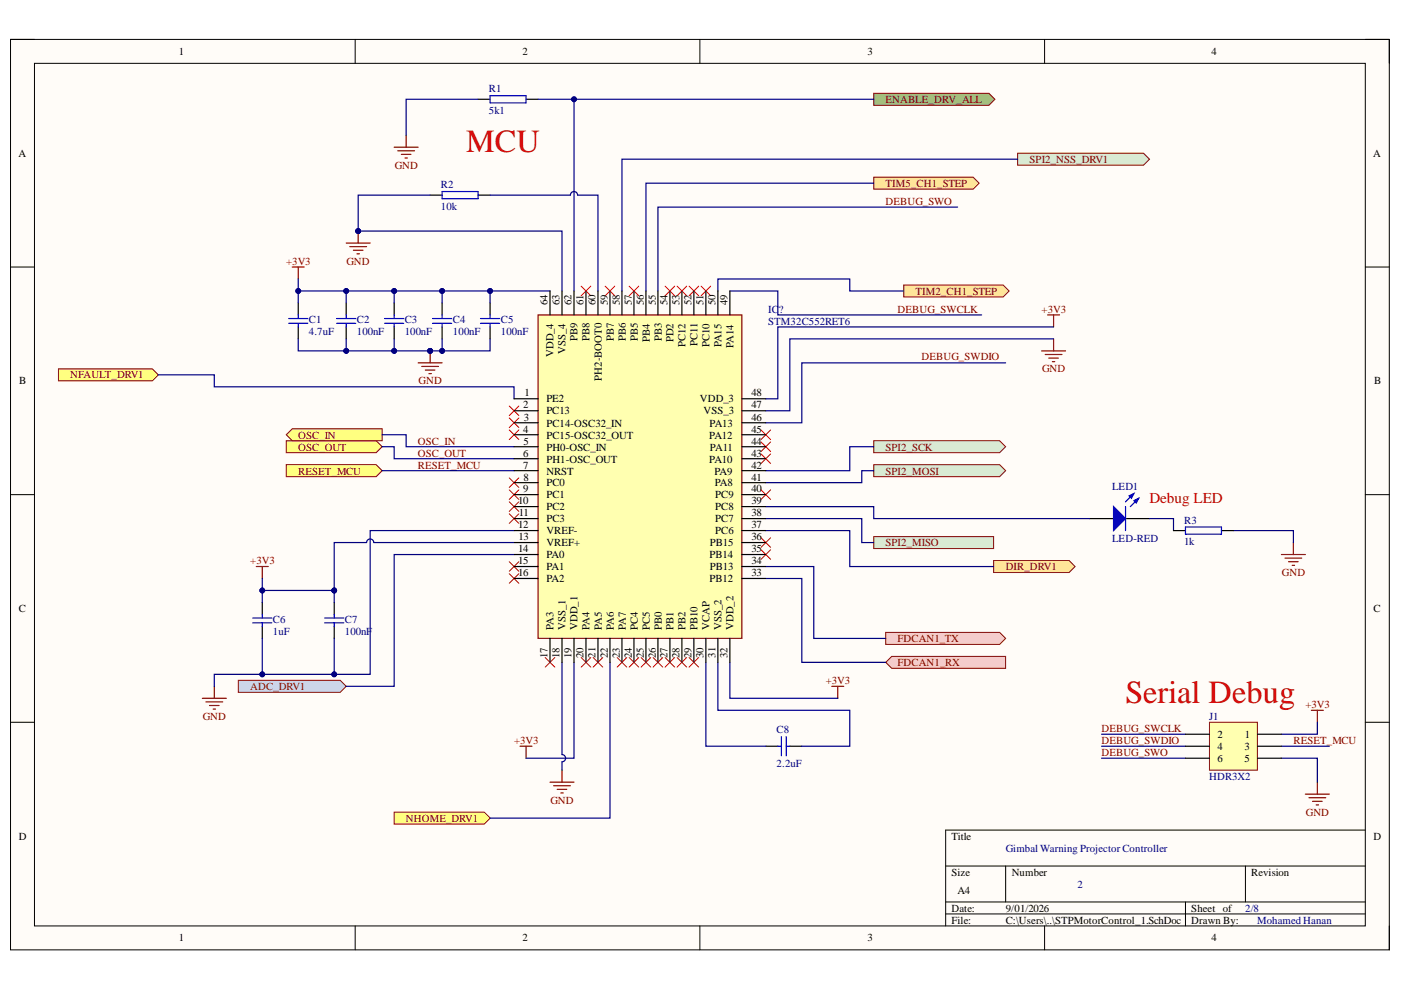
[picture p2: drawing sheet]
<svg xmlns="http://www.w3.org/2000/svg" width="297mm" height="210mm" viewBox="0 0 297 210" stroke-linecap="round" stroke-linejoin="round" font-family="sans-serif">
<path d="M2.2 8.4h292.4v193h-292.4z" fill-rule="evenodd" fill="#fffcf8"/>
<path d="M2.2 8.4h292.4v193h-292.4z" fill="none" stroke="#000" stroke-width=".21"/>
<path d="M7.3 13.4h282.2v182.9h-282.2z" fill-rule="evenodd" fill="#fffcf8"/>
<g fill="none" stroke="#000" stroke-width=".21">
<path d="M2.2 8.4h5.1M7.3 13.4h282.2v182.9h-282.2zM75.3 8.4v5M148.4 8.4v5M221.5 8.4v5M289.5 8.4h5.1v5M2.2 56.6h5.1M289.5 56.6h5.1M2.2 104.9h5.1M289.5 104.9h5.1M2.2 153.1h5.1M289.5 153.1h5.1"/>
<path d="M289.5 176h-89v20.3M75.3 196.3v5.1M148.4 196.3v5.1M200.5 183.6h89M200.5 191.2h89M200.5 193.8h89M213.2 183.6v7.6M221.5 196.3v5.1M251.3 191.2v5.1M264.1 183.6v7.6M294.6 196.3v5.1"/>
</g>
<path d="M60.7 98.5h19.1l1.2 1.3-1.2 1.3h-19.1z" fill-rule="evenodd" fill="#ffff80"/>
<path d="M60.7 98.5h19.1l1.2 1.3-1.2 1.3h-19.1z" fill="none" stroke="#800000" stroke-width=".21"/>
<path d="M73.4 51.5h5.1M74.2 52.3h3.5M74.9 53.1h2.1M75.7 53.8h.5M75.9 49v2.5M54.3 120.1h2.6M55.6 120.1v2.6M42.9 148.1h5.1M43.7 148.8h3.5M44.4 149.6h2.1M45.2 150.3h.5M45.4 145.5v2.6" fill="none" stroke="#800000" stroke-width=".25"/>
<circle cx="75.9" cy="49" r=".51" fill="#000080"/>
<circle cx="75.9" cy="49" r=".51" fill="none" stroke="#000080" stroke-width=".21"/>
<path d="M62 56.6h2.5M63.2 56.6v2.6M88.7 76.9h5M89.4 77.7h3.6M90.2 78.5h2M90.9 79.2h.6M91.2 74.4v2.5M220.8 74.4h5.1M221.6 75.2h3.6M222.4 75.9h2M223.1 76.7h.5M223.4 71.9v2.5" fill="none" stroke="#800000" stroke-width=".25"/>
<circle cx="91.2" cy="74.4" r=".51" fill="#000080"/>
<circle cx="91.2" cy="74.4" r=".51" fill="none" stroke="#000080" stroke-width=".21"/>
<path d="M222.1 66.8h2.5M223.4 66.8v2.5M176.4 145.5h2.5M177.6 145.5v2.6M116.6 165.8h5.1M117.4 166.6h3.5M118.1 167.4h2.1M118.9 168.1h.5M119.2 163.3v2.5" fill="none" stroke="#800000" stroke-width=".25"/>
<path d="M187.8 134.1h24.1l1.3 1.3-1.3 1.2h-24.1z" fill-rule="evenodd" fill="#f4cccc"/>
<path d="M187.8 134.1h24.1l1.3 1.3-1.3 1.2h-24.1z" fill="none" stroke="#800000" stroke-width=".21"/>
<path d="M187.8 140.4l1.3-1.2h24.1v2.5h-24.1z" fill-rule="evenodd" fill="#f4cccc"/>
<path d="M187.8 140.4l1.3-1.2h24.1v2.5h-24.1z" fill="none" stroke="#800000" stroke-width=".21"/>
<path d="M185.2 37.6h21.1l1.3 1.2-1.3 1.3h-21.1z" fill-rule="evenodd" fill="#ffe599"/>
<path d="M185.2 37.6h21.1l1.3 1.2-1.3 1.3h-21.1z" fill="none" stroke="#800000" stroke-width=".21"/>
<path d="M185.2 113.8h25.5v2.5h-25.5z" fill-rule="evenodd" fill="#d9ead3"/>
<path d="M185.2 113.8h25.5v2.5h-25.5z" fill="none" stroke="#800000" stroke-width=".21"/>
<path d="M185.2 93.4h26.7l1.3 1.3-1.3 1.3h-26.7z" fill-rule="evenodd" fill="#d9ead3"/>
<path d="M185.2 93.4h26.7l1.3 1.3-1.3 1.3h-26.7z" fill="none" stroke="#800000" stroke-width=".21"/>
<path d="M185.2 98.5h26.7l1.3 1.3-1.3 1.3h-26.7z" fill-rule="evenodd" fill="#d9ead3"/>
<path d="M185.2 98.5h26.7l1.3 1.3-1.3 1.3h-26.7z" fill="none" stroke="#800000" stroke-width=".21"/>
<path d="M215.8 32.5h26.6l1.3 1.3-1.3 1.2h-26.6z" fill-rule="evenodd" fill="#d9ead3"/>
<path d="M215.8 32.5h26.6l1.3 1.3-1.3 1.2h-26.6z" fill="none" stroke="#800000" stroke-width=".21"/>
<path d="M185.2 19.8h24.5l1.2 1.3-1.2 1.2h-24.5z" fill-rule="evenodd" fill="#93c47d"/>
<path d="M185.2 19.8h24.5l1.2 1.3-1.2 1.2h-24.5z" fill="none" stroke="#800000" stroke-width=".21"/>
<path d="M83.6 172.2h19.1l1.2 1.3-1.2 1.2h-19.1z" fill-rule="evenodd" fill="#ffff80"/>
<path d="M83.6 172.2h19.1l1.2 1.3-1.2 1.2h-19.1z" fill="none" stroke="#800000" stroke-width=".21"/>
<path d="M12.4 78.2h19.9l1.3 1.3-1.3 1.2h-19.9z" fill-rule="evenodd" fill="#ffff80"/>
<path d="M12.4 78.2h19.9l1.3 1.3-1.3 1.2h-19.9z" fill="none" stroke="#800000" stroke-width=".21"/>
<path d="M278 150.6h2.6M279.3 150.6v2.5M276.8 168.4h5M277.5 169.1h3.6M278.3 169.9h2M279.1 170.7h.5M279.3 165.8v2.6" fill="none" stroke="#800000" stroke-width=".25"/>
<path d="M60.7 93.4h19.1l1.2 1.3-1.2 1.3h-19.1z" fill-rule="evenodd" fill="#ffff80"/>
<path d="M60.7 93.4h19.1l1.2 1.3-1.2 1.3h-19.1z" fill="none" stroke="#800000" stroke-width=".21"/>
<path d="M60.7 92.2l1.3-1.3h19v2.5h-19z" fill-rule="evenodd" fill="#ffff80"/>
<path d="M60.7 92.2l1.3-1.3h19v2.5h-19z" fill="none" stroke="#800000" stroke-width=".21"/>
<path d="M83.6 31.2h5.1M84.3 32h3.6M85.1 32.7h2M85.9 33.5h.5M86.1 28.7v2.5M271.7 117.6h5.1M272.4 118.3h3.6M273.2 119.1h2M274 119.9h.5M274.2 115v2.6" fill="none" stroke="#800000" stroke-width=".25"/>
<path d="M50.5 144.2h21.6l1.3 1.3-1.3 1.3h-21.6z" fill-rule="evenodd" fill="#c9daf8"/>
<path d="M50.5 144.2h21.6l1.3 1.3-1.3 1.3h-21.6z" fill="none" stroke="#800000" stroke-width=".21"/>
<path d="M110.3 158.2h2.5M111.5 158.2v2.6" fill="none" stroke="#800000" stroke-width=".25"/>
<path d="M210.7 118.8h16l1.2 1.3-1.2 1.3h-16z" fill-rule="evenodd" fill="#ffe599"/>
<path d="M210.7 118.8h16l1.2 1.3-1.2 1.3h-16z" fill="none" stroke="#800000" stroke-width=".21"/>
<path d="M191.6 60.4h21.1l1.3 1.3-1.3 1.3h-21.1z" fill-rule="evenodd" fill="#ffe599"/>
<path d="M191.6 60.4h21.1l1.3 1.3-1.3 1.3h-21.1z" fill="none" stroke="#800000" stroke-width=".21"/>
<g fill="none" stroke="#f00" stroke-width=".21">
<path d="M123.2 60.7l2.1 2M125.3 60.7l-2.1 2M133.4 60.7l2 2M135.4 60.7l-2 2M141 60.7l2 2M143 60.7l-2 2M143.6 60.7l2 2M145.6 60.7l-2 2M146.1 60.7l2 2M148.1 60.7l-2 2M148.6 60.7l2.1 2M150.7 60.7l-2.1 2"/>
<path d="M108 88.6l2 2.1M108 91.2l2 2M108 86.1l2 2M110 88.6l-2 2.1M110 91.2l-2 2M110 86.1l-2 2M161.4 91.2l2 2M161.4 93.7l2 2M161.4 96.2l2 2.1M163.4 91.2l-2 2M163.4 93.7l-2 2M163.4 96.2l-2 2.1"/>
<path d="M108 101.3l2 2M108 103.9l2 2M108 106.4l2 2M108 108.9l2 2.1M108 119.1l2 2M110 101.3l-2 2M110 103.9l-2 2M110 106.4l-2 2M110 108.9l-2 2.1M110 119.1l-2 2M161.4 116.6l2 2M161.4 103.9l2 2"/>
<path d="M161.4 114l2 2.1M163.4 103.9l-2 2M163.4 116.6l-2 2M163.4 114l-2 2.1M108 121.6l2 2.1M110 121.6l-2 2.1M115.6 139.4l2 2M117.6 139.4l-2 2M123.2 139.4l2.1 2M125.3 139.4l-2.1 2M125.8 139.4l2 2M127.8 139.4l-2 2"/>
<path d="M130.8 139.4l2.1 2M132.9 139.4l-2.1 2M133.4 139.4l2 2M135.4 139.4l-2 2M135.9 139.4l2.1 2M138 139.4l-2.1 2M138.5 139.4l2 2M140.5 139.4l-2 2M141 139.4l2 2M143 139.4l-2 2M143.6 139.4l2 2M145.6 139.4l-2 2"/>
<path d="M146.1 139.4l2 2M148.1 139.4l-2 2"/>
</g>
<g fill="none" stroke="#000" stroke-width=".25">
<path d="M63.2 64.2v2.6M63.2 69.3v2.6M73.4 64.2v2.6M73.4 69.3v2.6M83.6 64.2v2.6M83.6 69.3v2.6M93.7 64.2v2.6M93.7 69.3v2.6M103.9 64.2v2.6M103.9 69.3v2.6M231 110h5.1M238.6 110h5.1"/>
<path d="M55.6 127.7v2.6M55.6 132.8v2.6M70.9 127.7v2.6M70.9 132.8v2.6M162.4 158.2h2.5M167.5 158.2h2.5"/>
</g>
<g fill="none" stroke="#00f" stroke-width=".25">
<path d="M61.2 67.5h4.1M61.2 68.6h4.1M63.2 66.8v.7M63.2 68.6v.7M71.4 67.5h4M71.4 68.6h4M73.4 66.8v.7M73.4 68.6v.7M81.5 67.5h4.1M81.5 68.6h4.1M83.6 66.8v.7M83.6 68.6v.7"/>
<path d="M91.7 67.5h4.1M91.7 68.6h4.1M93.7 66.8v.7M93.7 68.6v.7M101.9 67.5h4M101.9 68.6h4M103.9 66.8v.7M103.9 68.6v.7M53.6 131h4M53.6 132.1h4M55.6 130.3v.7M55.6 132.1v.7"/>
<path d="M68.8 131h4.1M68.8 132.1h4.1M70.9 130.3v.7M70.9 132.1v.7M164.9 158.2h.8M165.7 156.2v4M166.7 156.2v4M166.7 158.2h.8"/>
</g>
<path d="M236.1 107.4l2.5 2.6-2.5 2.5z" fill="#00f"/>
<path d="M236.1 107.4l2.5 2.6-2.5 2.5zM240.4 104.6l-1.8 1.8M241.4 105.6l-1.8 1.8" fill="none" stroke="#00f" stroke-width=".25"/>
<path d="M240.4 106.1l1-.5-.5 1.1z" fill="#00f"/>
<path d="M240.4 106.1l1-.5-.5 1.1z" fill="none" stroke="#00f" stroke-width=".25"/>
<path d="M239.4 105.1l1-.5-.5 1z" fill="#00f"/>
<path d="M103.9 20.3h7.6v1.5h-7.6zM93.7 40.6h7.7v1.5h-7.7zM238.6 107.4v5.1M239.4 105.1l1-.5-.5 1z" fill="none" stroke="#00f" stroke-width=".25"/>
<path d="M101.4 21.1h2.5M111.5 21.1h2.6M91.2 41.4h2.5M101.4 41.4h2.5" fill="none" stroke="#000" stroke-width=".25"/>
<path d="M81 99.8h28M55.6 122.7v2.5h15.3" fill="none" stroke="#000080" stroke-width=".25"/>
<circle cx="55.6" cy="125.2" r=".51" fill="#000080"/>
<circle cx="55.6" cy="125.2" r=".51" fill="none" stroke="#000080" stroke-width=".21"/>
<circle cx="70.9" cy="125.2" r=".51" fill="#000080"/>
<circle cx="70.9" cy="125.2" r=".51" fill="none" stroke="#000080" stroke-width=".21"/>
<path d="M109 112.5h-30.5v30.5h-33.1v2.5" fill="none" stroke="#000080" stroke-width=".25"/>
<circle cx="70.9" cy="143" r=".51" fill="#000080"/>
<circle cx="70.9" cy="143" r=".51" fill="none" stroke="#000080" stroke-width=".21"/>
<circle cx="55.6" cy="143" r=".51" fill="#000080"/>
<circle cx="55.6" cy="143" r=".51" fill="none" stroke="#000080" stroke-width=".21"/>
<path d="M75.9 49h43.3v12.7M223.4 71.9h-55.9v15.2h-5.1" fill="none" stroke="#000080" stroke-width=".25"/>
<circle cx="75.9" cy="49" r=".51" fill="#000080"/>
<circle cx="75.9" cy="49" r=".51" fill="none" stroke="#000080" stroke-width=".21"/>
<g fill="none" stroke="#000080" stroke-width=".25">
<path d="M185.2 38.8h-48.2v22.9M185.2 21.1h-63.5v40.6M215.8 33.8h-83.9v27.9M203 43.9h-63.5v17.8M154.7 61.7h10.2v5.1h43.2M213.2 76.9h-43.2v12.7h-7.6M223.4 69.3h-58.5v15.3h-2.5M185.2 94.7h-5v5.1h-17.8M185.2 99.8h-2.5v2.5h-20.3M109 117.6h-25.4v27.9h-10.2M162.4 110h20.3v5h2.5M162.4 120.1h10.1v15.3h15.3"/>
<path d="M162.4 122.7h7.6v17.7h17.8M119.2 140.4v19.6a.76 .76 0 0 1 .7 .8 .76 .76 0 0 1-.7 .7v1.8M121.7 140.4v20.4h-10.2M154.7 140.4v7.7h22.9"/>
</g>
<circle cx="121.7" cy="21.1" r=".51" fill="#000080"/>
<circle cx="121.7" cy="21.1" r=".51" fill="none" stroke="#000080" stroke-width=".21"/>
<path d="M109 115h-29.8a.76 .76 0 0 0-.7-.7 .76 .76 0 0 0-.8 .7h-6.8v10.2M129.3 140.4v33.1h-25.4" fill="none" stroke="#000080" stroke-width=".25"/>
<circle cx="70.9" cy="125.2" r=".51" fill="#000080"/>
<circle cx="70.9" cy="125.2" r=".51" fill="none" stroke="#000080" stroke-width=".21"/>
<g fill="none" stroke="#000080" stroke-width=".25">
<path d="M33.6 79.5h11.8v2.5h63.6v2.6M63.2 61.7v2.5M152.2 61.7v-2.5h28v2.5h11.4M81 92.2h5.1v2.5h22.9M81 94.7h2.6v2.6h25.4M162.4 112.5h17.8v7.6h30.5M243.7 110h5.1v2.5M261.5 112.5h12.7v2.5M233.6 158.2h17.7M233.6 155.7h17.7M271.7 158.2h10.1M279.3 153.1v2.6h-7.6"/>
<path d="M233.6 160.8h17.7M271.7 160.8h7.6v5"/>
</g>
<circle cx="63.2" cy="61.7" r=".51" fill="#000080"/>
<circle cx="63.2" cy="61.7" r=".51" fill="none" stroke="#000080" stroke-width=".21"/>
<path d="M63.2 71.9v2.5h28" fill="none" stroke="#000080" stroke-width=".25"/>
<circle cx="73.4" cy="74.4" r=".51" fill="#000080"/>
<circle cx="73.4" cy="74.4" r=".51" fill="none" stroke="#000080" stroke-width=".21"/>
<circle cx="83.6" cy="74.4" r=".51" fill="#000080"/>
<circle cx="83.6" cy="74.4" r=".51" fill="none" stroke="#000080" stroke-width=".21"/>
<circle cx="91.2" cy="74.4" r=".51" fill="#000080"/>
<circle cx="91.2" cy="74.4" r=".51" fill="none" stroke="#000080" stroke-width=".21"/>
<path d="M63.2 59.2v2.5h53.4" fill="none" stroke="#000080" stroke-width=".25"/>
<circle cx="103.9" cy="61.7" r=".51" fill="#000080"/>
<circle cx="103.9" cy="61.7" r=".51" fill="none" stroke="#000080" stroke-width=".21"/>
<circle cx="93.7" cy="61.7" r=".51" fill="#000080"/>
<circle cx="93.7" cy="61.7" r=".51" fill="none" stroke="#000080" stroke-width=".21"/>
<circle cx="83.6" cy="61.7" r=".51" fill="#000080"/>
<circle cx="83.6" cy="61.7" r=".51" fill="none" stroke="#000080" stroke-width=".21"/>
<circle cx="73.4" cy="61.7" r=".51" fill="#000080"/>
<circle cx="73.4" cy="61.7" r=".51" fill="none" stroke="#000080" stroke-width=".21"/>
<circle cx="63.2" cy="61.7" r=".51" fill="#000080"/>
<circle cx="63.2" cy="61.7" r=".51" fill="none" stroke="#000080" stroke-width=".21"/>
<path d="M73.4 61.7v2.5" fill="none" stroke="#000080" stroke-width=".25"/>
<circle cx="73.4" cy="61.7" r=".51" fill="#000080"/>
<circle cx="73.4" cy="61.7" r=".51" fill="none" stroke="#000080" stroke-width=".21"/>
<path d="M83.6 61.7v2.5" fill="none" stroke="#000080" stroke-width=".25"/>
<circle cx="83.6" cy="61.7" r=".51" fill="#000080"/>
<circle cx="83.6" cy="61.7" r=".51" fill="none" stroke="#000080" stroke-width=".21"/>
<path d="M93.7 61.7v2.5" fill="none" stroke="#000080" stroke-width=".25"/>
<circle cx="93.7" cy="61.7" r=".51" fill="#000080"/>
<circle cx="93.7" cy="61.7" r=".51" fill="none" stroke="#000080" stroke-width=".21"/>
<path d="M103.9 61.7v2.5" fill="none" stroke="#000080" stroke-width=".25"/>
<circle cx="103.9" cy="61.7" r=".51" fill="#000080"/>
<circle cx="103.9" cy="61.7" r=".51" fill="none" stroke="#000080" stroke-width=".21"/>
<path d="M73.4 71.9v2.5" fill="none" stroke="#000080" stroke-width=".25"/>
<circle cx="73.4" cy="74.4" r=".51" fill="#000080"/>
<circle cx="73.4" cy="74.4" r=".51" fill="none" stroke="#000080" stroke-width=".21"/>
<path d="M83.6 71.9v2.5" fill="none" stroke="#000080" stroke-width=".25"/>
<circle cx="83.6" cy="74.4" r=".51" fill="#000080"/>
<circle cx="83.6" cy="74.4" r=".51" fill="none" stroke="#000080" stroke-width=".21"/>
<path d="M93.7 71.9v2.5" fill="none" stroke="#000080" stroke-width=".25"/>
<circle cx="93.7" cy="74.4" r=".51" fill="#000080"/>
<circle cx="93.7" cy="74.4" r=".51" fill="none" stroke="#000080" stroke-width=".21"/>
<path d="M103.9 71.9v2.5h-12.7" fill="none" stroke="#000080" stroke-width=".25"/>
<circle cx="93.7" cy="74.4" r=".51" fill="#000080"/>
<circle cx="93.7" cy="74.4" r=".51" fill="none" stroke="#000080" stroke-width=".21"/>
<circle cx="91.2" cy="74.4" r=".51" fill="#000080"/>
<circle cx="91.2" cy="74.4" r=".51" fill="none" stroke="#000080" stroke-width=".21"/>
<path d="M70.9 125.2v2.5" fill="none" stroke="#000080" stroke-width=".25"/>
<circle cx="70.9" cy="125.2" r=".51" fill="#000080"/>
<circle cx="70.9" cy="125.2" r=".51" fill="none" stroke="#000080" stroke-width=".21"/>
<path d="M70.9 135.4v7.6" fill="none" stroke="#000080" stroke-width=".25"/>
<circle cx="70.9" cy="143" r=".51" fill="#000080"/>
<circle cx="70.9" cy="143" r=".51" fill="none" stroke="#000080" stroke-width=".21"/>
<path d="M55.6 125.2v2.5" fill="none" stroke="#000080" stroke-width=".25"/>
<circle cx="55.6" cy="125.2" r=".51" fill="#000080"/>
<circle cx="55.6" cy="125.2" r=".51" fill="none" stroke="#000080" stroke-width=".21"/>
<path d="M55.6 135.4v7.6" fill="none" stroke="#000080" stroke-width=".25"/>
<circle cx="55.6" cy="143" r=".51" fill="#000080"/>
<circle cx="55.6" cy="143" r=".51" fill="none" stroke="#000080" stroke-width=".21"/>
<path d="M114.1 21.1h7.6M162.4 107.4h22.8v2.6h45.8M149.7 140.4v17.8h12.7M152.2 140.4v10.2h28v7.6h-10.2" fill="none" stroke="#000080" stroke-width=".25"/>
<circle cx="121.7" cy="21.1" r=".51" fill="#000080"/>
<circle cx="121.7" cy="21.1" r=".51" fill="none" stroke="#000080" stroke-width=".21"/>
<path d="M101.4 21.1h-15.3v7.6M91.2 41.4h-15.3v7.6M103.9 41.4h17a.76 .76 0 0 1 .8-.8 .76 .76 0 0 1 .8 .8h4.3v20.3" fill="none" stroke="#000080" stroke-width=".25"/>
<circle cx="75.9" cy="49" r=".51" fill="#000080"/>
<circle cx="75.9" cy="49" r=".51" fill="none" stroke="#000080" stroke-width=".21"/>
<path d="M248.8 112.5h2.5M259 112.5h2.5" fill="none" stroke="#000" stroke-width=".25"/>
<path d="M251.3 111.7h7.7v1.6h-7.7z" fill="none" stroke="#00f" stroke-width=".25"/>
<path d="M256.4 153.1h10.2v10.2h-10.2z" fill-rule="evenodd" fill="#ffffb0"/>
<path d="M256.4 153.1h10.2v10.2h-10.2z" fill="none" stroke="#800000" stroke-width=".21"/>
<path d="M251.3 155.7h5.1M251.3 158.2h5.1M266.6 155.7h5.1M266.6 158.2h5.1M251.3 160.8h5.1M266.6 160.8h5.1" fill="none" stroke="#000" stroke-width=".25"/>
<path d="M114.1 66.8h43.2v68.6h-43.2z" fill-rule="evenodd" fill="#ffffb0"/>
<path d="M114.1 66.8h43.2v68.6h-43.2z" fill="none" stroke="#800000" stroke-width=".25"/>
<g fill="none" stroke="#000" stroke-width=".25">
<path d="M116.6 61.7v5.1M119.2 61.7v5.1M121.7 61.7v5.1M124.2 61.7v5.1M134.4 61.7v5.1M137 61.7v5.1M139.5 61.7v5.1M142 61.7v5.1M144.6 61.7v5.1M147.1 61.7v5.1M149.7 61.7v5.1M152.2 61.7v5.1"/>
<path d="M154.7 61.7v5.1M109 84.6h5.1M109 87.1h5.1M109 89.6h5.1M109 92.2h5.1M109 94.7h5.1M109 97.3h5.1M109 99.8h5.1M157.3 84.6h5.1M157.3 87.1h5.1M157.3 89.6h5.1M157.3 92.2h5.1"/>
<path d="M157.3 94.7h5.1M157.3 97.3h5.1M157.3 99.8h5.1M109 102.3h5.1M109 104.9h5.1M109 107.4h5.1M109 110h5.1M109 112.5h5.1M109 115h5.1M109 117.6h5.1M157.3 102.3h5.1M157.3 104.9h5.1"/>
<path d="M157.3 107.4h5.1M157.3 110h5.1M157.3 112.5h5.1M157.3 115h5.1M157.3 117.6h5.1M109 120.1h5.1M109 122.7h5.1M116.6 135.4v5M119.2 135.4v5M121.7 135.4v5M124.2 135.4v5M126.8 135.4v5"/>
<path d="M129.3 135.4v5M131.9 135.4v5M134.4 135.4v5M137 135.4v5M139.5 135.4v5M142 135.4v5M144.6 135.4v5M147.1 135.4v5M149.7 135.4v5M152.2 135.4v5M154.7 135.4v5M157.3 120.1h5.1"/>
<path d="M157.3 122.7h5.1"/>
</g>
<g font-size="6.8" fill="#c00">
<text x="98.8" y="32.3">MCU</text>
<text x="238.6" y="149.1">Serial Debug</text>
</g>
<text font-size="6" x="128.8" y="65.2">PIIC?059</text>
<text font-size="3.2" fill="#c00" x="243.7" y="106.7">Debug LED</text>
<g font-size="2.3">
<text x="37.9" y="11.7">1</text>
<text x="110.8" y="11.7">2</text>
<text x="183.9" y="11.7">3</text>
<text x="256.9" y="11.7">4</text>
<text x="3.9" y="33.3">A</text>
<text x="291.2" y="33.3">A</text>
<text x="116.1" y="64.8" transform="rotate(-90 116.1 64.8)">64</text>
<text x="118.6" y="64.8" transform="rotate(-90 118.6 64.8)">63</text>
<text x="121.2" y="64.8" transform="rotate(-90 121.2 64.8)">62</text>
<text x="123.7" y="64.8" transform="rotate(-90 123.7 64.8)">61</text>
<text x="126.2" y="64.8" transform="rotate(-90 126.2 64.8)">60</text>
<text x="128.9" y="64.8" transform="rotate(-90 128.9 64.8)">59</text>
<text x="131.4" y="64.8" transform="rotate(-90 131.4 64.8)">58</text>
<text x="133.9" y="64.8" transform="rotate(-90 133.9 64.8)">57</text>
<text x="136.5" y="64.8" transform="rotate(-90 136.5 64.8)">56</text>
<text x="139" y="64.8" transform="rotate(-90 139 64.8)">55</text>
<text x="141.6" y="64.8" transform="rotate(-90 141.6 64.8)">54</text>
<text x="144.1" y="64.8" transform="rotate(-90 144.1 64.8)">53</text>
<text x="146.6" y="64.8" transform="rotate(-90 146.6 64.8)">52</text>
<text x="149.2" y="64.8" transform="rotate(-90 149.2 64.8)">51</text>
<text x="151.7" y="64.8" transform="rotate(-90 151.7 64.8)">50</text>
<text x="154.2" y="64.8" transform="rotate(-90 154.2 64.8)">49</text>
<text x="117.4" y="75.8" transform="rotate(-90 117.4 75.8)">VDD_4</text>
<text x="119.9" y="75" transform="rotate(-90 119.9 75)">VSS_4</text>
<text x="122.4" y="72.4" transform="rotate(-90 122.4 72.4)">PB9</text>
<text x="125" y="72.4" transform="rotate(-90 125 72.4)">PB8</text>
<text x="130.1" y="72.4" transform="rotate(-90 130.1 72.4)">PB7</text>
<text x="132.7" y="72.4" transform="rotate(-90 132.7 72.4)">PB6</text>
<text x="135.2" y="72.4" transform="rotate(-90 135.2 72.4)">PB5</text>
<text x="137.8" y="72.5" transform="rotate(-90 137.8 72.5)">PB4</text>
<text x="140.3" y="72.3" transform="rotate(-90 140.3 72.3)">PB3</text>
<text x="142.8" y="72.5" transform="rotate(-90 142.8 72.5)">PD2</text>
<text x="145.4" y="73.6" transform="rotate(-90 145.4 73.6)">PC12</text>
<text x="147.9" y="73.4" transform="rotate(-90 147.9 73.4)">PC11</text>
<text x="150.4" y="73.6" transform="rotate(-90 150.4 73.6)">PC10</text>
<text x="153" y="73.6" transform="rotate(-90 153 73.6)">PA15</text>
<text x="155.5" y="73.7" transform="rotate(-90 155.5 73.7)">PA14</text>
<text x="4.1" y="81.5">B</text>
<text x="127.6" y="80.7" transform="rotate(-90 127.6 80.7)">PH2-BOOT0</text>
<text x="291.3" y="81.5">B</text>
<text x="110.9" y="86.6">2</text>
<text x="111.1" y="89.2">3</text>
<text x="111.2" y="84">1</text>
<text x="115.8" y="85.3">PE2</text>
<text x="115.8" y="87.8">PC13</text>
<text x="148.4" y="85.3">VDD_3</text>
<text x="149.2" y="87.8">VSS_3</text>
<text x="159.3" y="84">48</text>
<text x="159.3" y="86.6">47</text>
<text x="159.3" y="89.2">46</text>
<text x="110.9" y="91.7">4</text>
<text x="111" y="94.3">5</text>
<text x="115.8" y="90.5">PC14-OSC32_IN</text>
<text x="115.8" y="93">PC15-OSC32_OUT</text>
<text x="115.8" y="95.5">PH0-OSC_IN</text>
<text x="150.4" y="93">PA12</text>
<text x="150.4" y="90.5">PA13</text>
<text x="150.5" y="95.5">PA11</text>
<text x="159.3" y="91.7">45</text>
<text x="159.3" y="94.3">44</text>
<text x="110.9" y="96.8">6</text>
<text x="110.9" y="99.3">7</text>
<text x="111" y="101.9">8</text>
<text x="115.8" y="98.1">PH1-OSC_OUT</text>
<text x="115.8" y="100.6">NRST</text>
<text x="150.4" y="98.1">PA10</text>
<text x="151.5" y="100.6">PA9</text>
<text x="159.3" y="96.8">43</text>
<text x="159.3" y="99.3">42</text>
<text x="159.3" y="101.9">41</text>
<text x="109.8" y="107">10</text>
<text x="110.9" y="104.4">9</text>
<text x="115.8" y="103.1">PC0</text>
<text x="115.8" y="105.7">PC1</text>
<text x="151.5" y="103.1">PA8</text>
<text x="151.6" y="105.7">PC9</text>
<text x="159.3" y="104.4">40</text>
<text x="159.3" y="107">39</text>
<text x="109.8" y="112">12</text>
<text x="110" y="109.5">11</text>
<text x="115.8" y="108.2">PC2</text>
<text x="115.8" y="110.8">PC3</text>
<text x="115.8" y="113.3">VREF-</text>
<text x="151.6" y="108.2">PC8</text>
<text x="151.6" y="110.8">PC7</text>
<text x="151.6" y="113.3">PC6</text>
<text x="159.3" y="109.5">38</text>
<text x="159.3" y="112">37</text>
<text x="109.8" y="117.1">14</text>
<text x="109.8" y="119.6">15</text>
<text x="109.9" y="114.6">13</text>
<text x="115.8" y="115.8">VREF+</text>
<text x="115.8" y="118.4">PA0</text>
<text x="150.4" y="118.4">PB14</text>
<text x="150.5" y="115.8">PB15</text>
<text x="159.3" y="114.6">36</text>
<text x="159.3" y="117.1">35</text>
<text x="159.3" y="119.6">34</text>
<text x="109.8" y="122.2">16</text>
<text x="115.8" y="120.9">PA1</text>
<text x="115.8" y="123.4">PA2</text>
<text x="150.4" y="123.4">PB12</text>
<text x="150.5" y="120.9">PB13</text>
<text x="159.3" y="122.2">33</text>
<text x="4" y="129.8">C</text>
<text x="291.2" y="129.8">C</text>
<text x="117.4" y="133.6" transform="rotate(-90 117.4 133.6)">PA3</text>
<text x="119.9" y="133.6" transform="rotate(-90 119.9 133.6)">VSS_1</text>
<text x="122.4" y="133.6" transform="rotate(-90 122.4 133.6)">VDD_1</text>
<text x="125" y="133.6" transform="rotate(-90 125 133.6)">PA4</text>
<text x="127.6" y="133.6" transform="rotate(-90 127.6 133.6)">PA5</text>
<text x="130.1" y="133.6" transform="rotate(-90 130.1 133.6)">PA6</text>
<text x="132.7" y="133.6" transform="rotate(-90 132.7 133.6)">PA7</text>
<text x="135.2" y="133.6" transform="rotate(-90 135.2 133.6)">PC4</text>
<text x="137.8" y="133.6" transform="rotate(-90 137.8 133.6)">PC5</text>
<text x="140.3" y="133.6" transform="rotate(-90 140.3 133.6)">PB0</text>
<text x="142.8" y="133.6" transform="rotate(-90 142.8 133.6)">PB1</text>
<text x="145.4" y="133.6" transform="rotate(-90 145.4 133.6)">PB2</text>
<text x="147.9" y="133.6" transform="rotate(-90 147.9 133.6)">PB10</text>
<text x="150.4" y="133.6" transform="rotate(-90 150.4 133.6)">VCAP</text>
<text x="153" y="133.6" transform="rotate(-90 153 133.6)">VSS_2</text>
<text x="155.5" y="133.6" transform="rotate(-90 155.5 133.6)">VDD_2</text>
<text x="116.1" y="139.6" transform="rotate(-90 116.1 139.6)">17</text>
<text x="118.6" y="139.5" transform="rotate(-90 118.6 139.5)">18</text>
<text x="121.2" y="139.6" transform="rotate(-90 121.2 139.6)">19</text>
<text x="123.7" y="139.6" transform="rotate(-90 123.7 139.6)">20</text>
<text x="126.2" y="139.4" transform="rotate(-90 126.2 139.4)">21</text>
<text x="128.9" y="139.6" transform="rotate(-90 128.9 139.6)">22</text>
<text x="131.4" y="139.5" transform="rotate(-90 131.4 139.5)">23</text>
<text x="133.9" y="139.6" transform="rotate(-90 133.9 139.6)">24</text>
<text x="136.5" y="139.5" transform="rotate(-90 136.5 139.5)">25</text>
<text x="139" y="139.6" transform="rotate(-90 139 139.6)">26</text>
<text x="141.6" y="139.6" transform="rotate(-90 141.6 139.6)">27</text>
<text x="144.1" y="139.5" transform="rotate(-90 144.1 139.5)">28</text>
<text x="146.6" y="139.6" transform="rotate(-90 146.6 139.6)">29</text>
<text x="149.2" y="139.6" transform="rotate(-90 149.2 139.6)">30</text>
<text x="151.7" y="139.4" transform="rotate(-90 151.7 139.4)">31</text>
<text x="154.2" y="139.6" transform="rotate(-90 154.2 139.6)">32</text>
<text x="258.2" y="156.5">2</text>
<text x="258.2" y="159">4</text>
<text x="258.2" y="161.6">6</text>
<text x="263.8" y="159">3</text>
<text x="263.8" y="161.6">5</text>
<text x="263.9" y="156.5">1</text>
<text x="4" y="178.1">D</text>
<text x="201.7" y="178.1">Title</text>
<text x="291.2" y="178.1">D</text>
<text x="201.7" y="185.7">Size</text>
<text x="214.5" y="185.7">Number</text>
<text x="265.3" y="185.7">Revision</text>
<text x="203" y="189.5">A4</text>
<text x="201.7" y="193.3">Date:</text>
<text x="201.7" y="195.8">File:</text>
<text x="213.2" y="193.3">9/01/2026</text>
<text x="213.2" y="195.8">C:\Users\..\STPMotorControl_1.SchDoc</text>
<text x="252.6" y="193.3">Sheet of</text>
<text x="252.6" y="195.8">Drawn By:</text>
<text x="37.9" y="199.6">1</text>
<text x="110.8" y="199.6">2</text>
<text x="183.9" y="199.6">3</text>
<text x="256.9" y="199.6">4</text>
</g>
<g font-size="2.3" fill="#000080">
<text x="103.7" y="19.5">R1</text>
<text x="103.7" y="24.1">5k1</text>
<text x="93.5" y="39.9">R2</text>
<text x="93.5" y="44.5">10k</text>
<text x="65.5" y="68.6">C1</text>
<text x="65.5" y="71.1">4.7uF</text>
<text x="75.6" y="68.6">C2</text>
<text x="75.6" y="71.1">100nF</text>
<text x="85.8" y="68.6">C3</text>
<text x="85.8" y="71.1">100nF</text>
<text x="96" y="68.6">C4</text>
<text x="96" y="71.1">100nF</text>
<text x="106.2" y="68.6">C5</text>
<text x="106.2" y="71.1">100nF</text>
<text x="162.9" y="66.3">IC?</text>
<text x="162.9" y="68.8">STM32C552RET6</text>
<text x="235.8" y="103.9">LED1</text>
<text x="251" y="111">R3</text>
<text x="235.8" y="114.8">LED-RED</text>
<text x="251" y="115.6">1k</text>
<text x="57.9" y="132.1">C6</text>
<text x="57.9" y="134.6">1uF</text>
<text x="73.1" y="132.1">C7</text>
<text x="73.1" y="134.6">100nF</text>
<text x="164.7" y="155.5">C8</text>
<text x="256.4" y="152.7">J1</text>
<text x="164.7" y="162.6">2.2uF</text>
<text x="256.4" y="165.4">HDR3X2</text>
<text x="213.2" y="180.6">Gimbal Warning Projector Controller</text>
<text x="228.5" y="188.2">2</text>
<text x="264" y="193.3">2/8</text>
<text x="266.5" y="195.8">Mohamed Hanan</text>
</g>
<g font-size="2.3" fill="#800000">
<text x="187.8" y="21.8">ENABLE_DRV_ALL</text>
<text x="83.7" y="35.8">GND</text>
<text x="218.3" y="34.6">SPI2_NSS_DRV1</text>
<text x="187.8" y="39.7">TIM5_CH1_STEP</text>
<text x="187.8" y="43.5">DEBUG_SWO</text>
<text x="60.7" y="56.1">+3V3</text>
<text x="73.4" y="56.1">GND</text>
<text x="194.1" y="62.5">TIM2_CH1_STEP</text>
<text x="190.3" y="66.3">DEBUG_SWCLK</text>
<text x="220.8" y="66.3">+3V3</text>
<text x="195.4" y="76.4">DEBUG_SWDIO</text>
<text x="14.9" y="80.2">NFAULT_DRV1</text>
<text x="88.8" y="81.5">GND</text>
<text x="220.9" y="79">GND</text>
<text x="63.2" y="95.5">OSC_OUT</text>
<text x="63.2" y="93">OSC_IN</text>
<text x="88.6" y="94.3">OSC_IN</text>
<text x="187.8" y="95.5">SPI2_SCK</text>
<text x="63.2" y="100.6">RESET_MCU</text>
<text x="88.6" y="96.8">OSC_OUT</text>
<text x="88.6" y="99.3">RESET_MCU</text>
<text x="187.8" y="100.6">SPI2_MOSI</text>
<text x="53.1" y="119.6">+3V3</text>
<text x="187.8" y="115.8">SPI2_MISO</text>
<text x="213.2" y="120.9">DIR_DRV1</text>
<text x="271.8" y="122.2">GND</text>
<text x="190.3" y="136.1">FDCAN1_TX</text>
<text x="190.3" y="141.2">FDCAN1_RX</text>
<text x="53.1" y="146.3">ADC_DRV1</text>
<text x="175.1" y="145">+3V3</text>
<text x="43" y="152.7">GND</text>
<text x="233.5" y="155.2">DEBUG_SWCLK</text>
<text x="276.8" y="150.2">+3V3</text>
<text x="109" y="157.8">+3V3</text>
<text x="233.5" y="157.8">DEBUG_SWDIO</text>
<text x="233.5" y="160.3">DEBUG_SWO</text>
<text x="274.2" y="157.8">RESET_MCU</text>
<text x="116.7" y="170.4">GND</text>
<text x="276.9" y="173">GND</text>
<text x="86.1" y="174.3">NHOME_DRV1</text>
</g>
</svg>
